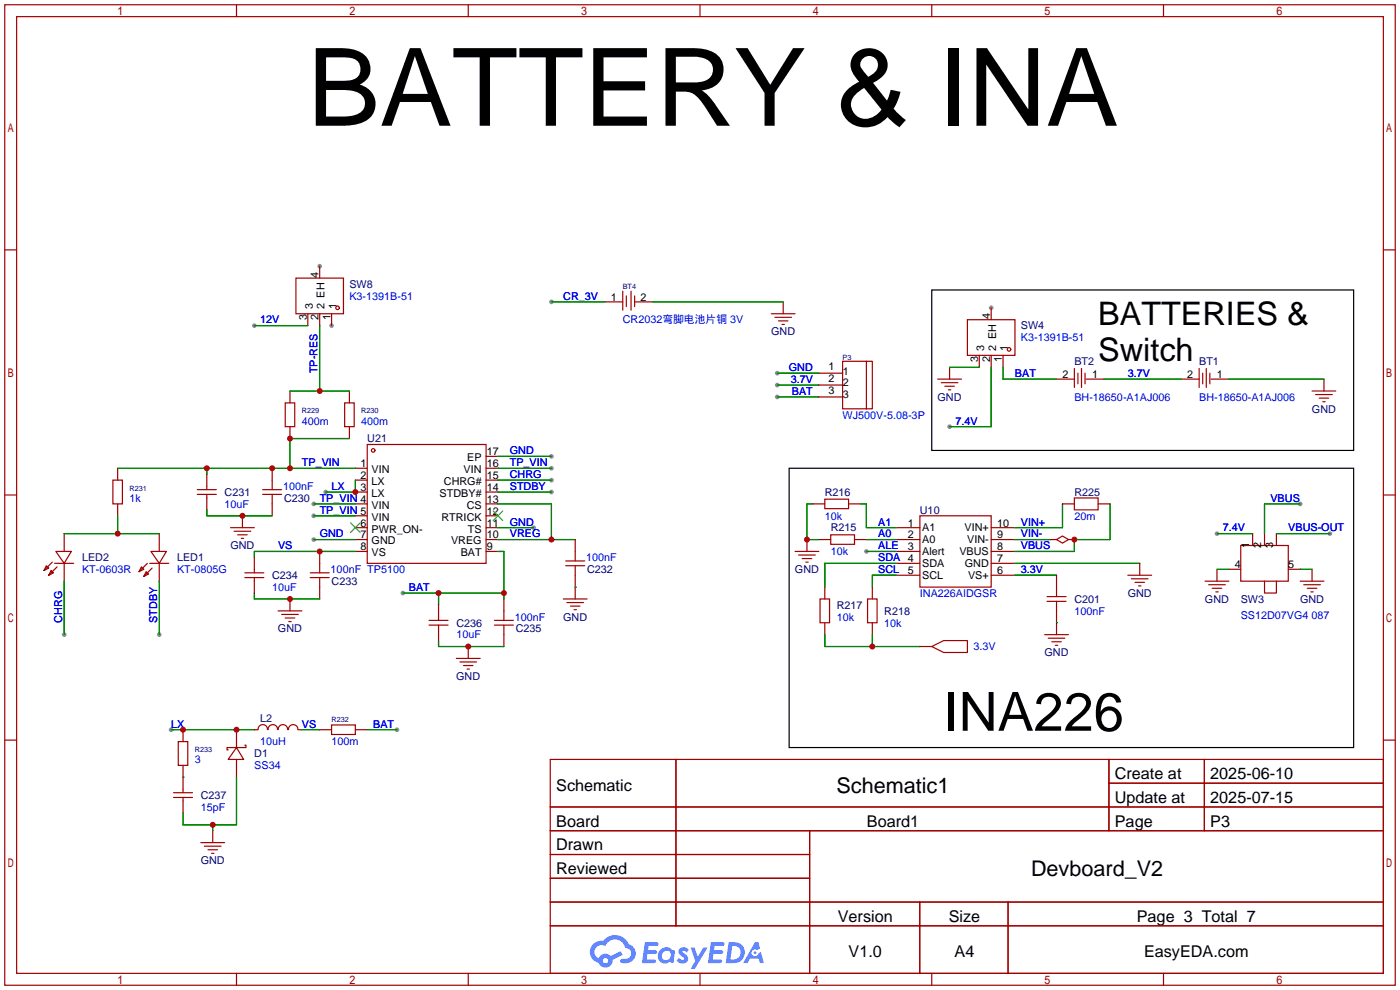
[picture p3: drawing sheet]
<svg xmlns="http://www.w3.org/2000/svg" width="299mm" height="212mm" viewBox="0 0 299 212" stroke-linecap="round" stroke-linejoin="round" font-family="sans-serif">
<g fill="#999">
<circle cx="211.8" cy="65.8" r=".51"/>
<circle cx="70.9" cy="69.6" r=".51"/>
<circle cx="68.3" cy="56.9" r=".51"/>
<circle cx="185.2" cy="117.9" r=".51"/>
<circle cx="277.9" cy="107.7" r=".51"/>
<circle cx="260.1" cy="114" r=".51"/>
<circle cx="284.2" cy="114" r=".51"/>
<circle cx="202.9" cy="91.2" r=".51"/>
<circle cx="67.1" cy="107.7" r=".51"/>
<circle cx="67.1" cy="110.2" r=".51"/>
<circle cx="117.9" cy="100.1" r=".51"/>
<circle cx="117.9" cy="97.5" r=".51"/>
<circle cx="67.1" cy="115.3" r=".51"/>
<circle cx="117.9" cy="102.6" r=".51"/>
<circle cx="117.9" cy="105.2" r=".51"/>
<circle cx="13.7" cy="135.6" r=".51"/>
<circle cx="34" cy="135.6" r=".51"/>
<circle cx="69.6" cy="105.2" r=".51"/>
<circle cx="86.1" cy="126.7" r=".51"/>
<circle cx="114" cy="112.8" r=".51"/>
<circle cx="36.6" cy="156" r=".51"/>
<circle cx="84.8" cy="156" r=".51"/>
<circle cx="54.4" cy="69.6" r=".51"/>
<circle cx="166.1" cy="84.8" r=".51"/>
<circle cx="166.1" cy="82.3" r=".51"/>
<circle cx="166.1" cy="79.8" r=".51"/>
<circle cx="117.9" cy="64.5" r=".51"/>
</g>
<g fill="none" stroke="#a10000" stroke-width=".25">
<path d="M1 1h297.2v209.6h-297.2zM3.6 3.6h292.1v204.4h-292.1zM50.5 1v2.6M100.1 1v2.6M149.6 1v2.6M199.1 1v2.6M248.7 1v2.6M1 53.4h2.6M295.7 53.4h2.5M1 105.8h2.6M295.7 105.8h2.5M1 158.2h2.6"/>
<path d="M295.7 158.2h2.5M117.6 162.3h178.1v45.7h-178.1zM117.6 172.5h178.1M117.6 177.5h178.1M144.5 162.3v35.6M173 177.5v30.5M237 162.3v15.2M237 167.4h58.7M257.4 162.3v15.2M117.6 182.6h55.4M117.6 192.8h178.1M117.6 187.7h55.4"/>
<path d="M117.6 197.9h178.1M196.6 192.8v15.2M215.4 192.8v15.2M50.5 208v2.6M100.1 208v2.6M149.6 208v2.6M199.1 208v2.6M248.7 208v2.6"/>
</g>
<g fill="#5487ff">
<path d="M145.3 202.7a1.3 1.3 0 0 1 1.9 .3l-.4 .6a.54 .54 0 0 0-.9-.2l.1 .2a1.34 1.34 0 0 1 .9 1.8 1.47 1.47 0 0 1-2.3-.1l.5-.6 .8 .5a.31 .31 0 0 0 .4-.3 .31 .31 0 0 0-.3-.4 1.12 1.12 0 0 1-.7-1.8z"/>
<path d="M147.6 202.5h.9l.6 2 1.2-2h.9l-2.7 4.6h-.9l1-1.7z"/>
<path d="M137.8 201.4h1.7a1.31 1.31 0 0 1 1.2 .2 .4 .4 0 0 1-.3 .5l-1.8 .1-.1 .9h1.6a.4 .4 0 0 1 .4 .4 .4 .4 0 0 1-.5 .4h-1.6l-.2 1.2h1.4a.46 .46 0 0 1 .5 0 .46 .46 0 0 1 .1 .5l-.4 .2h-2.6z"/>
<path d="M151.9 201.4h1.7a1.32 1.32 0 0 1 1.2 .2 .39 .39 0 0 1-.3 .5l-1.8 .1-.1 .9h1.6a.4 .4 0 0 1 .4 .4 .4 .4 0 0 1-.4 .4h-1.7l-.2 1.2h1.4a.46 .46 0 0 1 .5 0 .46 .46 0 0 1 .1 .5l-.4 .2h-2.6z"/>
<path d="M161.3 201.4h.8l.3 1.3-.6 .4a.75 .75 0 0 0-1.1 .3 .75 .75 0 0 0 .5 1 .75 .75 0 0 0 .9-.7l.5-.2 .6 2.3h-.8l-.3-.9h-1.8l-.5 .9h-1z"/>
<path d="M155.7 201.4l-.6 4.4h1.5a2.27 2.27 0 0 0 2.6-2.2 2.27 2.27 0 0 0-2.7-2.2zM156.5 202.1a1.5 1.5 0 0 1 1.8 1.6 1.5 1.5 0 0 1-1.9 1.4h-.3z"/>
<path d="M141.2 203a1.6 1.6 0 0 0-.3 2.3 1.6 1.6 0 0 0 2.3 .2l.7 .3 .3-2.4-.1-.3-.5-.1a1.58 1.58 0 0 0-2.4 0zM141.8 203.5a.98 .98 0 0 1 1.6 .4 .98 .98 0 0 1-1.1 1.3 .94 .94 0 0 1-.9-.7 .94 .94 0 0 1 .4-1z"/>
<path d="M126.8 201.8a2.37 2.37 0 0 0 1.1 4 1.54 1.54 0 0 0 1.8 1 1.54 1.54 0 0 0 1.2-1.6l2.2-1.1-.5-.8-2 1a1.57 1.57 0 0 0-2.7 .5 1.5 1.5 0 0 1-.7-2.1 1.5 1.5 0 0 1 2.2-.5 2.23 2.23 0 0 1 2.3-1.4 2.23 2.23 0 0 1 2 1.8 1.16 1.16 0 0 1 1.2 1.1 1.16 1.16 0 0 1-1.1 1.2h-.7a.47 .47 0 0 0-.5 .4 .47 .47 0 0 0 .4 .5 2.17 2.17 0 0 0 2.5-.9 2.17 2.17 0 0 0-.3-2.7l-.8-.4a3.2 3.2 0 0 0-5.5-.7l-1.1 .1zM128.8 205.3a.6 .6 0 0 1 1.2 0 .6 .6 0 0 1-1.2 0z"/>
<circle cx="161.4" cy="203.6" r=".28"/>
</g>
<g fill="none" stroke="#a10000" stroke-width=".25">
<path d="M63.2 59.4h10.2v7.7h-10.2zM68.3 56.9v2.5M65.8 67.1v2.5M68.3 67.1v2.5M70.9 67.1v2.5M129.3 64.5h3.8M133.1 62.2v4.1M133.9 63.2v2.3M134.9 62.2v4.1M135.6 64.5h3.8M135.6 63.2v2.3M164.8 67.1h5.1"/>
<path d="M165.6 67.8h3.6M166.4 68.6h2M167.1 69.3h.5M167.4 64.5v2.6M175 79.8h5.1M180.1 77.2h5.1v10.2h-5.1zM185.2 77.2h1.2v10.2h-1.2M202.9 78.5v2.5M206.8 68.3h10.1v7.6h-10.1zM209.3 75.9v2.6M211.8 65.8v2.5M211.8 75.9v2.6"/>
<path d="M214.4 75.9v2.6M229.6 78.7v4.1M230.4 79.8v2.2M231.1 78.7v4.1M231.9 79.8v2.2M256.3 78.7v4.1M257 79.8v2.2M257.8 78.7v4.1M258.6 79.8v2.2M61 86.1h2v5.1h-2zM62 83.6v2.5M62 91.2v2.5"/>
<path d="M73.7 86.1h2v5.1h-2zM74.7 83.6v2.5M74.7 91.2v2.5M78.5 95h25.4v25.4h-25.4zM103.9 97.5h2.5M175 82.3h5.1M175 84.8h5.1M200.4 81h5.1M201.2 81.8h3.5M201.9 82.5h2.1M202.7 83.3h.5M225.8 81h3.8"/>
<path d="M232.2 81h3.8M252.5 81h3.8M258.8 81h3.8M280.4 83.6h5.1M281.2 84.3h3.5M281.9 85.1h2.1M282.7 85.9h.5M283 81v2.6M11.9 117.9h3.3l-1.5 2.5zM13.7 114v3.9M24.1 102.6h2.1v5.1h-2.1zM25.1 100.1v2.5"/>
<path d="M25.1 107.7v2.5M32.3 117.9h3.3l-1.6 2.5zM34 114v3.9M42.2 104.6h4M42.2 105.7h4M44.2 101.3v3.3M44.2 105.7v3.3M49.3 112.8h5.1M50 113.5h3.6M50.8 114.3h2M51.6 115.1h.5M51.8 110.2v2.6"/>
<path d="M54.4 119.1v3.3M56.1 104.6h4.1M56.1 105.7h4.1M58.2 100.1v4.5M58.2 105.7v4.5M68.3 117.9v4.5M75.9 112.8h2.6M75.9 115.3h2.6M75.9 117.9h2.6M75.9 107.7h2.6M75.9 100.1h2.6M75.9 102.6h2.6"/>
<path d="M75.9 105.2h2.6M75.9 110.2h2.6M103.9 112.8h2.5M103.9 115.3h2.5M103.9 117.9h2.5M103.9 107.7h2.5M103.9 100.1h2.5M103.9 102.6h2.5M103.9 105.2h2.5M103.9 110.2h2.5M120.9 119.9h4.1M122.9 115.3v4.6"/>
<path d="M169.9 117.9h5.1M170.7 118.6h3.5M171.4 119.4h2.1M172.5 115.3v2.6M173.7 107.7h2.6M175 115.3h2.5M176.3 106.7h5.1v2h-5.1zM177.5 114.3h5.1v2h-5.1zM181.4 107.7h2.5M182.6 115.3h2.6M191.5 112.8h5.1M191.5 115.3h5.1"/>
<path d="M191.5 117.9h5.1M196.6 110.2h15.2v15.3h-15.2zM211.8 112.8h5.1M211.8 115.3h5.1M211.8 117.9h5.1M224.5 115.3h1.3M225.8 115.3l1.3-.7 1.2 .7-1.2 .8zM227.1 107.7h2.5M228.3 115.3h1.3M229.6 106.4h5.1v2.6h-5.1zM234.7 107.7h2.5M265.2 116.6h10.1v7.6h-10.1z"/>
<path d="M267.7 114v2.6M270.3 114v2.6M272.8 114v2.6M9.9 120.9l.5 .5-1 .5zM10.9 121.9l.5 .5-1 .5zM11.2 120.1l-1.8 1.8M11.7 120.4h4M12.2 121.2l-1.8 1.7M13.7 120.4v3.8M30.2 121.2l.5 .5-1 .5zM31.2 122.2l.5 .5-1 .5zM31.5 120.4l-1.8 1.8"/>
<path d="M32 120.4h4.1M32.5 121.4l-1.8 1.8M34 120.4v3.8M52.3 122.4h4.1M52.3 123.4h4.1M54.4 123.4v3.3M59.4 130.6h5.1M60.2 131.3h3.6M61 132.1h2M61.7 132.8h.5M62 128v2.6M66.3 122.4h4.1"/>
<path d="M66.3 123.4h4.1M68.3 123.4v4.6M91.7 132.6h4.1M91.7 133.6h4.1M93.7 129.3v3.3M93.7 133.6v3.3M100.1 138.2v2.5M105.7 132.6h4M105.7 133.6h4M107.7 128v4.6M107.7 133.6v4.6M120.4 128h5.1"/>
<path d="M120.9 120.9h4.1M121.2 128.8h3.5M121.9 129.5h2.1M122.7 130.3h.5M122.9 120.9v7.1M172.2 120.1h.5M175.3 128h2v5.1h-2zM176.3 125.5v2.5M176.3 133.1v2.5M185.4 128h2.1v5.1h-2.1zM186.4 125.5v2.5M186.4 133.1v2.5"/>
<path d="M191.5 120.4h5.1M191.5 122.9h5.1M196.6 138.2h2.5M199.1 138.2l2.6-1.3h5.1v2.5h-5.1zM211.8 120.4h5.1M211.8 122.9h5.1M223.3 135.6h5M223.8 128.5h4M223.8 127.5h4M224 136.4h3.6M224.8 137.2h2M225.6 137.9h.5"/>
<path d="M225.8 122.9v4.6M225.8 128.5v7.1M241 122.9h5.1M241.8 123.7h3.6M242.6 124.5h2M243.3 125.2h.5M243.6 120.4v2.5M257.6 124.2h5M258.3 125h3.6M259.1 125.7h2M259.8 126.5h.5M260.1 121.7v2.5"/>
<path d="M262.6 121.7h2.6M270.3 124.2v2.5h2.5v-2.5M275.3 121.7h2.6M277.9 124.2h5.1M278.6 125h3.6M279.4 125.7h2M280.2 126.5h.5M280.4 121.7v2.5M38.1 158.5h2v5.1h-2zM39.1 156v2.5M50.5 159.8l1.6 2.5h-3.3zM50.5 159.8h-2v.5h.3"/>
<path d="M50.5 156v3.8M52.3 159.3h.3v.5h-2.1M57.2 155.9a1.01 1.01 0 0 0-1-1 1.01 1.01 0 0 0-1.1 1l-.7 .1M57.3 155.9a1.01 1.01 0 0 1 1-1 1.01 1.01 0 0 1 1 1M59.5 155.9a1.01 1.01 0 0 1 1-1 1.01 1.01 0 0 1 1 1M61.6 155.9a1.01 1.01 0 0 1 1.1-1 1.01 1.01 0 0 1 1 1M63.8 156h.7M68.3 156h2.6M70.9 154.9h5v2.1h-5zM75.9 156h2.6M97.5 140.7h5.1M98.3 141.5h3.6"/>
<path d="M99.1 142.2h2M99.8 143h.5M37.1 169.4h4M37.1 170.4h4M39.1 163.6v5.8M39.1 170.4v3.3M45.5 177.5v2.6M50.5 162.3v3.8M42.9 180.1h5.1M43.7 180.8h3.5M44.4 181.6h2.1M45.2 182.4h.5"/>
<circle cx="72.1" cy="65.8" r=".38"/>
<circle cx="215.6" cy="74.7" r=".38"/>
<circle cx="79.8" cy="96.3" r=".38"/>
</g>
<g fill="none" stroke="#008700" stroke-width=".25">
<path d="M54.4 69.6h11.4M68.3 69.6v14M117.9 64.5h11.4M139.4 64.5h28M166.1 79.8h8.9M202.9 78.5h6.4M211.8 78.5v12.7h-8.9M214.4 78.5v2.5h11.4M62 83.6h12.7M74.7 93.7h-12.7v6.4M106.4 97.5h11.5M166.1 84.8h8.9"/>
<path d="M166.1 82.3h8.9M236 81h16.5M262.6 81h20.4M13.7 114h20.3M25.1 100.1h50.8M25.1 110.2v3.8M44.2 100.1v1.2M44.2 109v1.2h14M67.1 115.3h8.8M67.1 107.7h8.8M67.1 110.2h8.8M75.9 117.9h-21.5v1.2"/>
<path d="M75.9 102.6v2.6h-6.3M106.4 115.3h16.5M106.4 107.7h11.5v7.6M106.4 112.8h7.6M106.4 117.9h1.3v10.1M106.4 100.1h11.5M106.4 102.6h11.5M106.4 105.2h11.5M173.7 107.7h-1.2v7.6h2.5M183.9 107.7h1.3v5.1h6.3M185.2 115.3h6.3M185.2 117.9h6.3"/>
<path d="M216.9 115.3h7.6M227.1 107.7v5.1h-10.2M237.2 107.7v7.6h-7.6v2.6h-12.7M260.1 114h7.6M272.8 114h11.4M277.9 107.7h-7.6v6.3M13.7 124.2v11.4M34 124.2v11.4M54.4 126.7v1.3h13.9M86.1 126.7h21.6M93.7 136.9v1.3h14M93.7 126.7v2.6"/>
<path d="M122.9 125.5h.1M176.3 135.6v2.6h20.3M186.4 135.6v2.6M191.5 120.4h-15.2v5.1M191.5 122.9h-5.1v2.6M216.9 120.4h26.7M216.9 122.9h8.9M225.8 133.1h.1M260.1 121.7h2.5M277.9 121.7h2.5M36.6 156h17.8M64.5 156h3.8"/>
<path d="M78.5 156h6.3M39.1 166.1h.1M45.5 176.3v1.2M50.5 166.1v10.2h-11.4v-2.6"/>
</g>
<path d="M199.1 62h90.2v34.3h-90.2zM168.7 100.1h120.6v59.7h-120.6z" fill="none" stroke="#000" stroke-width=".25"/>
<path d="M74.9 111.8l2.1 2M77 111.8l-2.1 2M105.4 109.2l2 2.1M107.4 109.2l-2 2.1" fill="none" stroke="#3c3" stroke-width=".25"/>
<g fill="#c00">
<circle cx="172.5" cy="115.3" r=".63"/>
<circle cx="186.4" cy="138.2" r=".63"/>
<circle cx="229.6" cy="115.3" r=".63"/>
<circle cx="68.3" cy="83.6" r=".63"/>
<circle cx="62" cy="100.1" r=".63"/>
<circle cx="62" cy="93.7" r=".63"/>
<circle cx="58.2" cy="100.1" r=".63"/>
<circle cx="44.2" cy="100.1" r=".63"/>
<circle cx="51.8" cy="110.2" r=".63"/>
<circle cx="25.1" cy="114" r=".63"/>
<circle cx="117.9" cy="115.3" r=".63"/>
<circle cx="68.3" cy="117.9" r=".63"/>
<circle cx="62" cy="128" r=".63"/>
<circle cx="75.9" cy="105.2" r=".63"/>
<circle cx="107.7" cy="126.7" r=".63"/>
<circle cx="93.7" cy="126.7" r=".63"/>
<circle cx="100.1" cy="138.2" r=".63"/>
<circle cx="39.1" cy="156" r=".63"/>
<circle cx="50.5" cy="156" r=".63"/>
<circle cx="45.5" cy="176.3" r=".63"/>
</g>
<text font-size="23.1" x="65.8" y="26.9">BATTERY &amp; INA</text>
<text font-size="11.5" x="201.7" y="156.2">INA226</text>
<g font-size="6.9">
<text x="234.7" y="69.5">BATTERIES &amp;</text>
<text x="234.7" y="77.1">Switch</text>
</g>
<g font-size="4.6">
<text x="178.8" y="169.4">Schematic1</text>
<text x="220.4" y="187.2">Devboard_V2</text>
</g>
<g font-size="3.5">
<text x="238.3" y="166.5">Create at</text>
<text x="258.7" y="166.5">2025-06-10</text>
<text x="118.9" y="169.1">Schematic</text>
<text x="238.3" y="171.6">Update at</text>
<text x="258.7" y="171.6">2025-07-15</text>
<text x="118.9" y="176.7">Board</text>
<text x="185.3" y="176.7">Board1</text>
<text x="238.3" y="176.7">Page</text>
<text x="258.7" y="176.7">P3</text>
<text x="118.9" y="181.8">Drawn</text>
<text x="118.9" y="186.8">Reviewed</text>
<text x="179.1" y="197">Version</text>
<text x="202.8" y="197">Size</text>
<text x="243" y="197">Page 3 Total 7</text>
<text x="181.4" y="204.6">V1.0</text>
<text x="204" y="204.6">A4</text>
<text x="244.5" y="204.6">EasyEDA.com</text>
</g>
<g font-size="2.3">
<text x="68.1" y="59.3" transform="rotate(-90 68.1 59.3)">4</text>
<text x="130.5" y="64.3">1</text>
<text x="136.9" y="64.3">2</text>
<text x="65.6" y="68.5" transform="rotate(-90 65.6 68.5)">3</text>
<text x="66.8" y="66.1" transform="rotate(-90 66.8 66.1)">3</text>
<text x="68.1" y="68.5" transform="rotate(-90 68.1 68.5)">2</text>
<text x="69.4" y="66.1" transform="rotate(-90 69.4 66.1)">2 EH</text>
<text x="70.6" y="68.5" transform="rotate(-90 70.6 68.5)">1</text>
<text x="71.9" y="66.1" transform="rotate(-90 71.9 66.1)">1</text>
<text x="211.6" y="68.2" transform="rotate(-90 211.6 68.2)">4</text>
<text x="209.1" y="77.4" transform="rotate(-90 209.1 77.4)">3</text>
<text x="210.3" y="75" transform="rotate(-90 210.3 75)">3</text>
<text x="211.6" y="77.4" transform="rotate(-90 211.6 77.4)">2</text>
<text x="212.9" y="75" transform="rotate(-90 212.9 75)">2 EH</text>
<text x="214.1" y="77.4" transform="rotate(-90 214.1 77.4)">1</text>
<text x="215.4" y="75" transform="rotate(-90 215.4 75)">1</text>
<text x="177" y="79">1</text>
<text x="177" y="81.6">2</text>
<text x="180.1" y="80.1">1</text>
<text x="180.1" y="82.6">2</text>
<text x="227.1" y="80.8">2</text>
<text x="233.4" y="80.8">1</text>
<text x="253.7" y="80.8">2</text>
<text x="260.1" y="80.8">1</text>
<text x="177" y="84.1">3</text>
<text x="180.1" y="85.1">3</text>
<text x="77.1" y="99.8">1</text>
<text x="79.4" y="101.1">VIN</text>
<text x="99.1" y="101.1">VIN</text>
<text x="99.9" y="98.6">EP</text>
<text x="104" y="99.8">16</text>
<text x="104" y="97.3">17</text>
<text x="77.1" y="102.4">2</text>
<text x="77.1" y="104.9">3</text>
<text x="79.4" y="103.7">LX</text>
<text x="79.4" y="106.2">LX</text>
<text x="94" y="106.2">STDBY#</text>
<text x="94.9" y="103.7">CHRG#</text>
<text x="104" y="107.5">13</text>
<text x="104" y="104.9">14</text>
<text x="104" y="102.4">15</text>
<text x="77.1" y="112.5">6</text>
<text x="79.4" y="108.7">VIN</text>
<text x="79.4" y="111.3">VIN</text>
<text x="79.4" y="113.8">PWR_ON-</text>
<text x="94.4" y="111.3">RTRICK</text>
<text x="99.7" y="108.7">CS</text>
<text x="100" y="113.8">TS</text>
<text x="104" y="112.5">11</text>
<text x="104" y="110">12</text>
<text x="194" y="112.5">1</text>
<text x="197.1" y="113.6">A1</text>
<text x="206.1" y="113.6">VIN+</text>
<text x="213.1" y="112.5">10</text>
<text x="77.1" y="115.1">7</text>
<text x="77.1" y="117.6">8</text>
<text x="79.4" y="116.4">GND</text>
<text x="79.4" y="118.9">VS</text>
<text x="96.4" y="116.4">VREG</text>
<text x="98.5" y="118.9">BAT</text>
<text x="104" y="117.6">9</text>
<text x="104" y="115.1">10</text>
<text x="194" y="115.1">2</text>
<text x="194" y="117.6">3</text>
<text x="197.1" y="116.1">A0</text>
<text x="197.1" y="118.6">Alert</text>
<text x="205" y="118.6">VBUS</text>
<text x="206.7" y="116.1">VIN-</text>
<text x="213.1" y="117.6">8</text>
<text x="213.1" y="115.1">9</text>
<text x="267" y="117.1" transform="rotate(-90 267 117.1)">1</text>
<text x="269.5" y="117.1" transform="rotate(-90 269.5 117.1)">2</text>
<text x="272.1" y="117.1" transform="rotate(-90 272.1 117.1)">3</text>
<text x="194" y="122.7">5</text>
<text x="197.1" y="121.2">SDA</text>
<text x="197.1" y="123.7">SCL</text>
<text x="206.2" y="121.2">GND</text>
<text x="206.9" y="123.7">VS+</text>
<text x="213.1" y="122.7">6</text>
<text x="213.1" y="120.2">7</text>
<text x="263.9" y="121.4">4</text>
<text x="275.3" y="121.4">5</text>
</g>
<g font-size="2.3" fill="#000080">
<text x="74.7" y="61.5">SW8</text>
<text x="164.8" y="71.7">GND</text>
<text x="218.2" y="70.4">SW4</text>
<text x="229.6" y="78">BT2</text>
<text x="256.3" y="78">BT1</text>
<text x="200.4" y="85.6">GND</text>
<text x="280.4" y="88.2">GND</text>
<text x="78.5" y="94.5">U21</text>
<text x="48" y="106">C231</text>
<text x="60.7" y="107.2">C230</text>
<text x="176.3" y="106">R216</text>
<text x="229.6" y="106">R225</text>
<text x="177.5" y="113.6">R215</text>
<text x="196.6" y="109.8">U10</text>
<text x="17.5" y="119.9">LED2</text>
<text x="37.8" y="119.9">LED1</text>
<text x="49.3" y="117.4">GND</text>
<text x="58.2" y="123.7">C234</text>
<text x="70.9" y="125">C233</text>
<text x="125.5" y="122.5">C232</text>
<text x="169.9" y="122.5">GND</text>
<text x="178.8" y="130.1">R217</text>
<text x="189" y="131.4">R218</text>
<text x="229.6" y="128.8">C201</text>
<text x="241" y="127.6">GND</text>
<text x="257.5" y="128.8">GND</text>
<text x="265.2" y="128.8">SW3</text>
<text x="277.9" y="128.8">GND</text>
<text x="59.4" y="135.2">GND</text>
<text x="97.5" y="133.9">C236</text>
<text x="110.2" y="135.2">C235</text>
<text x="120.4" y="132.6">GND</text>
<text x="223.2" y="140.3">GND</text>
<text x="97.5" y="145.3">GND</text>
<text x="55.6" y="154.2">L2</text>
<text x="54.4" y="161.8">D1</text>
<text x="42.9" y="170.7">C237</text>
<text x="42.9" y="184.7">GND</text>
</g>
<g font-size="2.3" fill="#00f">
<text x="74.7" y="64.1">K3-1391B-51</text>
<text x="120.4" y="64.1">CR_3V</text>
<text x="55.6" y="69.1">12V</text>
<text x="133.1" y="69.1">CR2032弯脚电池片铜 3V</text>
<text x="218.2" y="72.9">K3-1391B-51</text>
<text x="67.9" y="79.8" transform="rotate(-90 67.9 79.8)">TP-RES</text>
<text x="168.6" y="79.3">GND</text>
<text x="169" y="81.8">3.7V</text>
<text x="216.9" y="80.6">BAT</text>
<text x="241" y="80.6">3.7V</text>
<text x="169.2" y="84.4">BAT</text>
<text x="180.1" y="89.5">WJ500V-5.08-3P</text>
<text x="229.6" y="85.6">BH-18650-A1AJ006</text>
<text x="256.3" y="85.6">BH-18650-A1AJ006</text>
<text x="64.5" y="90.7">400m</text>
<text x="77.2" y="90.7">400m</text>
<text x="204.2" y="90.7">7.4V</text>
<text x="64.5" y="99.6">TP_VIN</text>
<text x="109" y="99.6">TP_VIN</text>
<text x="109" y="97.1">GND</text>
<text x="27.7" y="107.2">1k</text>
<text x="60.5" y="104.7">100nF</text>
<text x="68.3" y="107.2">TP_VIN 4</text>
<text x="70.9" y="104.7">LX</text>
<text x="109" y="102.2">CHRG</text>
<text x="109" y="104.7">STDBY</text>
<text x="271.5" y="107.2">VBUS</text>
<text x="48" y="108.5">10uF</text>
<text x="68.3" y="109.8">TP_VIN 5</text>
<text x="109" y="112.3">GND</text>
<text x="176.3" y="111">10k</text>
<text x="187.7" y="112.3">A1</text>
<text x="218.2" y="112.3">VIN+</text>
<text x="229.6" y="111">20m</text>
<text x="261.4" y="113.6">7.4V</text>
<text x="275.3" y="113.6">VBUS-OUT</text>
<text x="59.4" y="117.4">VS</text>
<text x="68.3" y="114.9">GND</text>
<text x="109" y="114.9">VREG</text>
<text x="125.3" y="119.9">100nF</text>
<text x="177.5" y="118.7">10k</text>
<text x="187.7" y="114.9">A0</text>
<text x="187.7" y="117.4">ALE</text>
<text x="187.7" y="119.9">SDA 4</text>
<text x="218.2" y="117.4">VBUS</text>
<text x="218.2" y="114.9">VIN-</text>
<text x="17.5" y="122.5">KT-0603R</text>
<text x="37.8" y="122.5">KT-0805G</text>
<text x="70.7" y="122.5">100nF TP5100</text>
<text x="187.7" y="122.5">SCL</text>
<text x="218.2" y="122.5">3.3V</text>
<text x="58.2" y="126.3">10uF</text>
<text x="87.4" y="126.3">BAT</text>
<text x="196.6" y="127.6">INA226AIDGSR</text>
<text x="229.6" y="131.4">100nF</text>
<text x="13.3" y="133.1" transform="rotate(-90 13.3 133.1)">CHRG</text>
<text x="33.6" y="133.1" transform="rotate(-90 33.6 133.1)">STDBY</text>
<text x="97.5" y="136.4">10uF</text>
<text x="110" y="132.6">100nF</text>
<text x="178.8" y="132.6">10k</text>
<text x="189" y="133.9">10k</text>
<text x="265.2" y="132.4">SS12D07VG4 087</text>
<text x="208" y="139">3.3V</text>
<text x="36.6" y="155.5">LX</text>
<text x="64.5" y="155.5">VS</text>
<text x="79.8" y="155.5">BAT</text>
<text x="55.6" y="159.3">10uH</text>
<text x="70.9" y="159.3">100m</text>
<text x="41.7" y="163.1">3</text>
<text x="54.4" y="164.4">SS34</text>
<text x="42.9" y="173.3">15pF</text>
</g>
<g font-size="1.6" fill="#000080">
<text x="133.1" y="61.7">BT4</text>
<text x="180.1" y="76.9">P3</text>
<text x="64.5" y="88.3">R229</text>
<text x="77.2" y="88.3">R230</text>
<text x="27.7" y="104.8">R231</text>
<text x="70.9" y="154.4">R232</text>
<text x="41.7" y="160.7">R233</text>
</g>
</svg>
